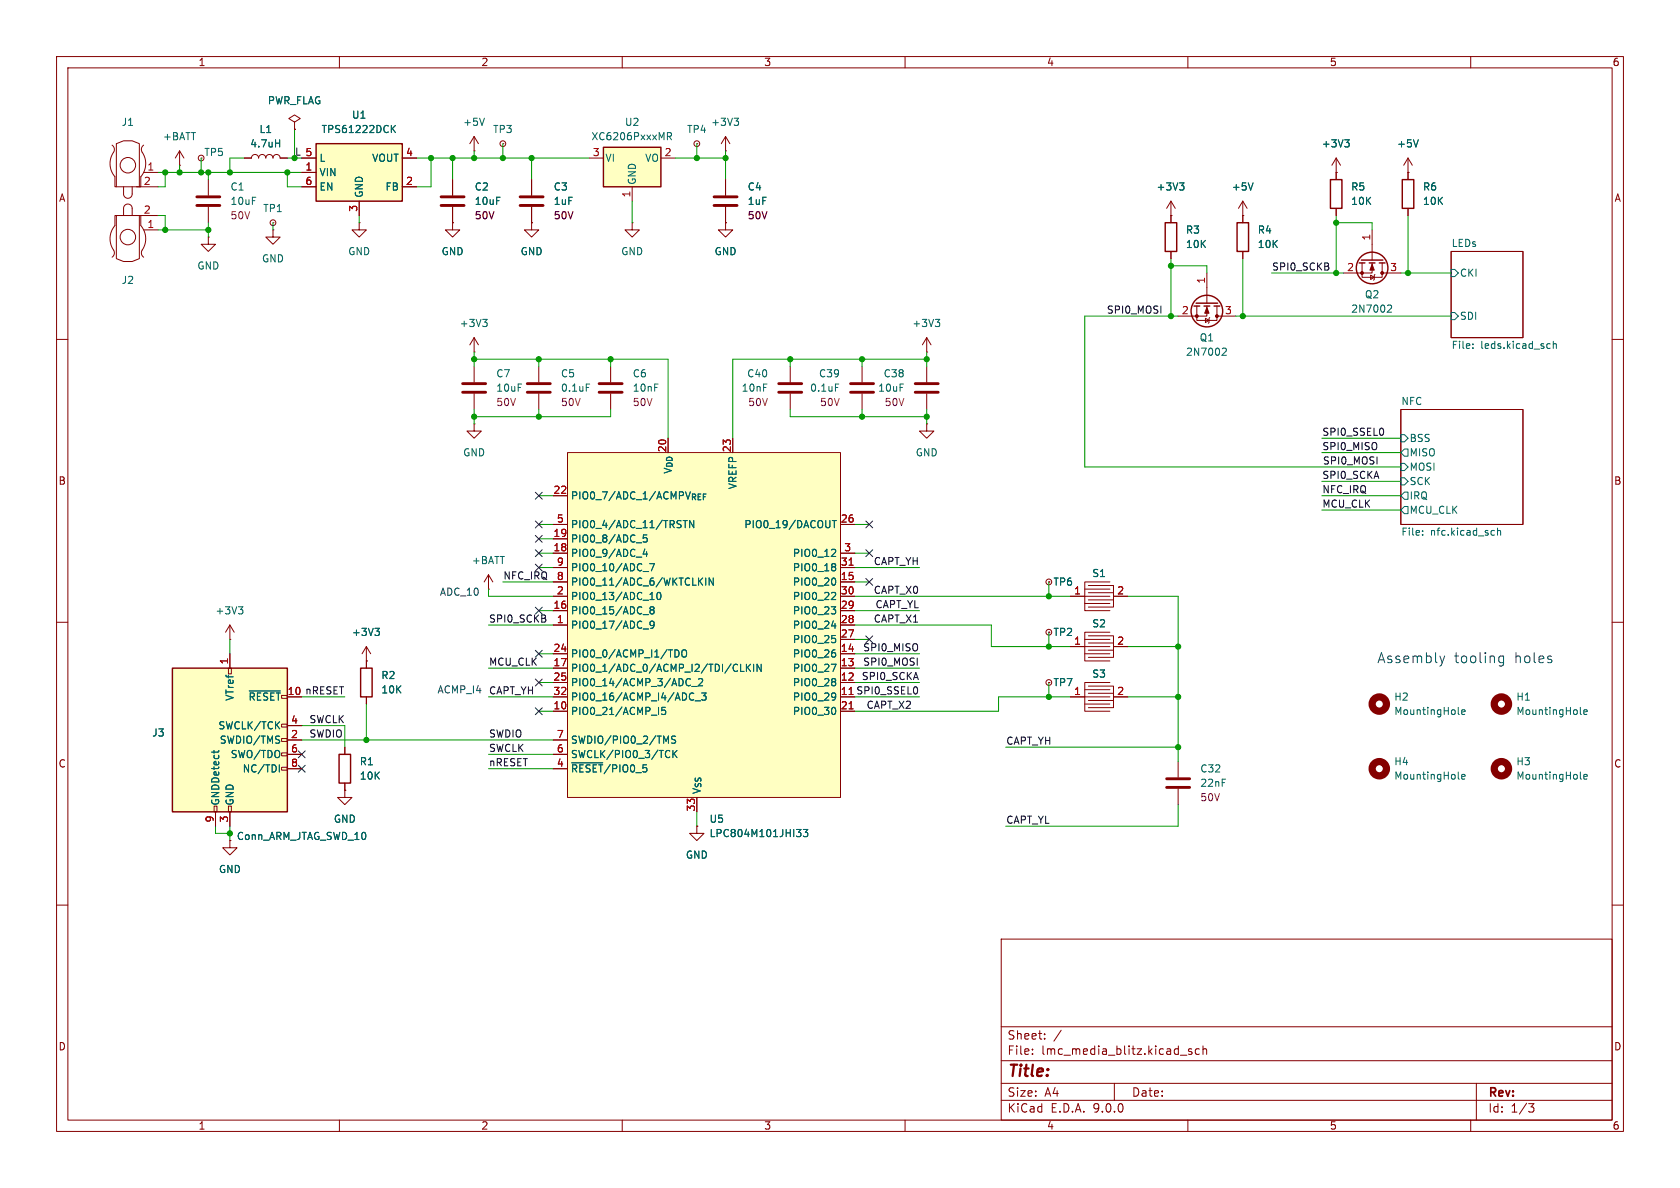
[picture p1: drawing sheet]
<svg xmlns="http://www.w3.org/2000/svg" width="297mm" height="210mm" viewBox="0 0 297 210" stroke-linecap="round" stroke-linejoin="round" font-family="sans-serif">
<g fill="none" stroke="#840000" stroke-width=".18">
<path d="M10 10h277v190h-277zM12 12h273v186h-273zM60 10v2M110 10v2M160 10v2M210 10v2M260 10v2M88.9 25.4h.1M123.2 25.4h.1M256.5 44.5h12.7v15.2h-12.7zM10 60h2M247.6 72.4h21.6v20.3h-21.6z"/>
<path d="M285 60h2M10 110h2M285 110h2M10 160h2M177 166h108v32h-108zM285 160h2M60 198v2M110 198v2M160 198v2M177 194.5h108M177 191.5h108M177 187.5h108"/>
<path d="M177 181.5h108M182.5 186.3v.1M182.5 185.5v.1M184.7 183.6v.1M184.7 182.8v.1M187.6 182.1l-1.3 2M197 191.5v3M208.7 186.5h1.1M210 198v2M210.7 185.5l-.4-.1-.2 .2 .1 .2 .5 .2v.3h-.6M212 185.5l-.4-.1-.3 .3v.4l.2 .2h.5M212.7 185.5l.2-.1 .3 .1 .1 .9"/>
<path d="M212.7 184.9v1.5M260 198v2M261 191.5v6.5M270.2 195.1h1l-.5 .6 .4 .1 .1 .5-.3 .3h-.4"/>
<circle cx="88.9" cy="25.4" r=".51"/>
<circle cx="123.2" cy="25.4" r=".51"/>
</g>
<g fill="none" stroke="#006464" stroke-width=".18">
<path d="M256.5 47.6h.7l.6 .7-.6 .6h-.7zM256.5 55.2h.7l.6 .7-.6 .6h-.7zM247.6 76.8h.7l.6 .7-.6 .6h-.7zM260.4 61.5v.1M260.4 60.8v.1M273.7 60.8h.4M274.1 61.5l-.4 .1M274.6 60.9l.2-.1h.3v.8M274.6 60.3v1.3M247.6 87.6l.7-.6h.6v1.3h-.6zM247.6 84.5h.7l.6 .6-.6 .6h-.7zM247.6 81.9h.7l.6 .7-.6 .6h-.7z"/>
<path d="M247.6 80l.7-.6h.6v1.2h-.6zM248.3 89.5h.6v1.3h-.6l-.7-.6zM251.5 94.5v.1M251.5 93.8v.2M264.1 93.8h.1M264.2 94.6h-.1M264.7 93.3v1.3M264.7 93.9l.2-.1h.3l.1 .8"/>
</g>
<path d="M55.9 25.4h15.2v10.2h-15.2z" fill="#ffffc2"/>
<path d="M55.9 25.4h15.2v10.2h-15.2zM206 39.4h2v5.1h-2z" fill="none" stroke="#840000" stroke-width=".25"/>
<g fill="none" stroke="#840000" stroke-width=".18">
<path d="M19.8 25.7a.92 .92 0 0 1 .3 1.2 3.5 3.5 0 0 0 .2 4.3v1.8h4.6v-1.8a3.8 3.8 0 0 0 .1-4.6l.1-.5 .3-.4M20.6 33v-7.6l1.2-.5h1.6l1.2 .5v7.6M21.8 33v1.3a.76 .76 0 0 0 .8 .8 .76 .76 0 0 0 .8-.8v-1.3M24.1 33h3.8M25.4 30.5h2.5M31.7 29.2h.1M31.7 26.7l-.7 1.2M31.7 26.7l.8 1.2M31.7 26.7v2.5M36.8 31.8v2.7M36.8 36.6v2.8M52.1 21.6l1-.6-1-.7-1 .7 1 .6v1.3"/>
<path d="M52.1 22.9h.1M53.3 27.9h2.6M53.3 30.5h2.6M53.3 33h2.6M63.5 35.6v2.5M71.1 27.9h2.6M71.1 33h2.6M83.8 26.7h.1M83.8 24.1l-.7 1.3M83.8 24.1l.8 1.3M83.8 24.1v2.6M111.8 39.4v1.2h1.2l-1.2 1.3-1.3-1.3h1.3"/>
<path d="M111.8 39.4h.1M128.3 39.4v1.2h1.2l-1.2 1.3-1.3-1.3h1.3M128.3 39.4h.1M128.3 26.7h.1M128.3 24.1v2.6M128.3 31.8v2.7M128.3 36.6v2.8M128.3 24.1l-.8 1.3M128.3 24.1l.7 1.3M207 38.1v1.3M36.8 41.9v1.3h1.3l-1.3 1.3-1.2-1.3h1.2M36.8 41.9h.1"/>
<path d="M207 44.5v1.2M95.2 64.8v2.8M95.2 69.6v2.8M40.6 148.6v1.3h1.3l-1.3 1.2-1.2-1.2h1.2M40.6 148.6h.1"/>
<circle cx="22.6" cy="29.2" r="1.37"/>
<circle cx="35.6" cy="27.9" r=".51"/>
</g>
<path d="M69.4 22.7l.5 .7M69.9 22.2l-.7 .7M85.6 20.9l-.4 1.3M129.8 20.9h.8l-.5 .5M130.3 21.4l.3 .2v.3l-.3 .3M103.6 67.9h.7M257.8 126.1l.2 .2M258.4 125.9l.6-.1-.1-.3h-.3l-.2 .1 .1 .6h.4M279.4 137.6l.2 .1M279.4 126.1l.2 .2M280 125.9l.6-.1-.1-.3h-.3l-.2 .1 .1 .6h.4M280 137.3l.6-.1-.1-.2-.3-.1-.2 .2 .1 .6h.4" fill="none" stroke="#006464" stroke-width=".18"/>
<g fill="none" stroke="#840000" stroke-width="1.3">
<circle cx="243.8" cy="124.5" r="1.27"/>
<circle cx="265.4" cy="124.5" r="1.27"/>
<circle cx="265.4" cy="135.9" r="1.27"/>
</g>
<path d="M34.8 34.8h4.1M34.8 36.3h4.1M126.2 34.8h4.1M126.2 36.3h4.1M93.2 67.8h4.1M93.2 69.3h4.1" fill="none" stroke="#840000" stroke-width=".51"/>
<path d="M106.7 26h10.1v7h-10.1z" fill="#ffffc2"/>
<path d="M106.7 26h10.1v7h-10.1zM218.7 39.4h2v5.1h-2z" fill="none" stroke="#840000" stroke-width=".25"/>
<g fill="none" stroke="#840000" stroke-width=".18">
<path d="M20.6 38.1v7.6l1.2 .5h1.6l1.2-.5v-7.6M21.8 38.1v-1.3a.76 .76 0 0 1 .8-.7 .76 .76 0 0 1 .8 .7v1.3M24.1 38.1h3.8M80 39.4v1.2h1.3l-1.3 1.3-1.3-1.3h1.3M80 39.4h.1M80 31.8v2.7M80 36.6v2.8M104.1 27.9h2.6M111.8 33v2.6M116.8 27.9h2.6M207 38.1h.1M207 35.6l-.8 1.2"/>
<path d="M207 35.6l.8 1.2M207 35.6v2.5M219.7 38.1h.1M219.7 35.6v3.8M219.7 35.6l-.8 1.2M219.7 35.6l.8 1.2M248.9 30.5h.1M248.9 27.9l-.7 1.3M248.9 27.9l.8 1.3M248.9 27.9v2.6M19.8 45.5a.91 .91 0 0 0 .3-1.3 3.5 3.5 0 0 1 .2-4.3v-1.8h4.6v1.8a3.8 3.8 0 0 1 .1 4.7l.1 .4 .3 .5M25.4 40.6h2.5"/>
<path d="M219.7 44.5v1.2"/>
<circle cx="22.6" cy="41.9" r="1.37"/>
</g>
<path d="M118 24.1l.6-.1 .1-.1v-.3l-.7-.2v1.3M118.3 24.1l.4 .6M208.5 32.3h.8l-.4 .5M209.1 32.8l.2 .3v.3l-.2 .2M221.5 32.3l-.4 1.3M250.7 24.7l-.4 1.3" fill="none" stroke="#006464" stroke-width=".18"/>
<path d="M78 36.3h4M78 34.8h4" fill="none" stroke="#840000" stroke-width=".51"/>
<path d="M100.3 80h48.3v61h-48.3z" fill="#ffffc2"/>
<g fill="none" stroke="#840000" stroke-width=".18">
<path d="M43.2 27.9h1.2a.64 .64 0 0 1 .7-.6 .64 .64 0 0 1 .6 .6 .64 .64 0 0 1 .7-.6 .64 .64 0 0 1 .6 .6 .64 .64 0 0 1 .6-.6 .64 .64 0 0 1 .7 .6 .64 .64 0 0 1 .6-.6 .64 .64 0 0 1 .6 .6h1.3M48.3 39.4h.1M63.5 39.4v1.2h1.3l-1.3 1.3-1.3-1.3h1.3M63.5 39.4h.1M94 39.4v1.2h1.2l-1.2 1.3-1.3-1.3h1.3M94 39.4h.1M94 31.8v2.7M94 36.6v2.8M236.2 30.5h.1M236.2 27.9v3.9M236.2 36.8v1.3M236.2 27.9l-.7 1.3"/>
<path d="M236.2 27.9l.8 1.3M248.9 30.5v1.3M248.9 36.8v1.3M48.3 40.6v1.3h1.2l-1.2 1.3-1.3-1.3h1.3M48.3 40.6h.1M83.8 59.7v2.5M83.8 59.7l-.7 1.3M83.8 59.7l.8 1.3M211.6 54.1v2.5h3.5v-2.5M213.1 56.3l.6 .3-.6 .4zM213.4 54.1v1.8h-5.1M213.4 48.3v5.3"/>
<path d="M213.9 56.1l-.2 .2v.7l-.1 .2M215.1 55.9h3.3M240.8 46.5v2.5h3.5v-2.5M242.3 48.6l.7 .4-.7 .4zM242.6 46.5v1.8h-5.1M242.6 40.6v5.4M243.1 48.5l-.1 .1v.8l-.2 .1M244.3 48.3h3.3M83.8 62.2h.1M83.8 64.8v2.8M83.8 69.6v2.8M107.9 64.8v2.8"/>
<path d="M107.9 69.6v2.8M129.5 77.5v2.5M139.7 64.8v2.8M139.7 69.6v2.8M163.8 74.9v1.3h-1.2l1.2 1.3 1.3-1.3h-1.3M163.8 74.9h.1M97.8 92.7h2.5M97.8 95.3h2.5M97.8 97.8h2.5M97.8 87.6h2.5M100.3 80h48.3v61h-48.3zM148.6 92.7h2.5"/>
<path d="M148.6 97.8h2.5M40.6 113h.1M40.6 110.5l-.7 1.3M40.6 110.5l.8 1.3M40.6 110.5v2.5M64.8 116.8h.1M64.8 114.3v3.8M64.8 114.3l-.8 1.3M64.8 114.3l.7 1.3M86.4 104.1h.1M86.4 101.6l-.8 1.3M86.4 101.6l.7 1.3"/>
<path d="M86.4 101.6v2.5M97.8 100.3h2.5M97.8 102.9h2.5M97.8 105.4h2.5M97.8 108h2.5M97.8 110.5h2.5M97.8 115.6h2.5M97.8 118.1h2.5M148.6 100.3h2.5M148.6 102.9h2.5M148.6 105.4h2.5M148.6 108h2.5"/>
<path d="M148.6 110.5h2.5M148.6 115.6h2.5M148.6 118.1h2.5M148.6 113h2.5M61 139.7v1.3h1.2l-1.2 1.2-1.3-1.2h1.3M61 139.7h.1M64.8 123.2v1.3M97.8 120.7h2.5M97.8 123.2h2.5M97.8 125.7h2.5M97.8 130.8h2.5M97.8 133.4h2.5"/>
<path d="M97.8 135.9h2.5M148.6 120.7h2.5M148.6 125.7h2.5M123.2 146.1v1.2h1.3l-1.3 1.3-1.3-1.3h1.3M123.2 146.1h.1M123.2 141v2.5"/>
<circle cx="48.3" cy="39.4" r=".51"/>
</g>
<g fill="none" stroke="#006464" stroke-width=".18">
<path d="M48.7 25.3h.7M49.4 24.7v1.3M237.7 24.7h.8l-.4 .5M238.3 25.2l.2 .2v.3l-.2 .3M85.3 56.5h.8l-.4 .4M85.9 56.9l.2 .3v.3l-.2 .2M245.5 53.9l.4 .1 .1 .3-.8 .9h.8M216.3 61.5l.4 .1 .1 .3-.8 .9h.8M114 97l-.3 .9h.8M114.3 97.5v.9M114.4 94.6h-.6l-.1 .6 .2-.2 .4 .1 .1 .2v.4l-.2 .1-.5-.1M114.8 99.6h.9l-.5 1.3"/>
<path d="M120.8 92h.7M121.1 92v1.3M122.6 92v1.3l-.7-1.3v1.3M147.1 92h.8M147.5 92v1.3M147.5 97.1l.2 .2v.3l-.7 .8h.7M147.5 99.6l.2 .3-.2 .3 .2 .2v.3l-.2 .2M42.2 107.3h.7l-.4 .4M42.7 107.7l.2 .3v.3l-.2 .2M66.3 111.1h.8l-.5 .5M66.8 111.6l.3 .2v.3l-.3 .2M113.7 101h1"/>
<path d="M113.7 108.7h1M113.7 111.2h1M114.9 106h.7M115.2 107.8l-.3-.2 .3-.3h.2l.2 .2-.2 .3M115.2 107.8l-.3 .2 .1 .4 .2 .1h.3l.1-.2v-.3l-.2-.2M115.2 107.8h.2M115.6 110.3l-.2 .3-.4-.1-.1-.2 .1-.4 .4-.1 .2 .1a.84 .84 0 0 1-.3 1.2h-.3M116.2 104.8l.2-.1a.68 .68 0 0 1 .5 .7 .68 .68 0 0 1-.5 .6l-.2-.1-.1-.4zM119.6 114.9a.68 .68 0 0 1 .5 .6 .68 .68 0 0 1-.5 .6M120.6 115.1l.2-.2a.43 .43 0 0 1 .6 .4v.4a.42 .42 0 0 1-.4 .5 .42 .42 0 0 1-.5-.5zM123.7 102.7l.5 .7M124.2 102.2l-.7 .7"/>
<path d="M124.8 102.2v1.2M126.1 102.2v1.2l-.7-1.2v1.2M130.9 117.4v1.3h.6M132 117.4v1.3M132.1 118l.6 .7M132.7 117.4l-.7 .7M133.2 117.4v1.3M134.6 117.4v1.3l-.8-1.3v1.3M147 107.3h.7l-.4 .4M147 117.4h.8l-.5 1.3M147 110.6h.8M147.1 112.3h.6"/>
<path d="M147.4 114.9h.2M147.5 104.7l.2 .3v.3l-.7 .7h.7M147.5 107.7l.2 .3v.3l-.2 .2M147.5 112.8l.2 .3v.3l-.2 .2M147.5 115.4l.2 .2v.3l-.2 .2M147.5 120l.2 .2-.2 .3 .2 .2v.3l-.2 .2M147.6 102.2l.1 .5-.1 .7M101.1 134.8h5.5M117.6 125h-.6v.6l.1-.1 .5 .1 .1 .2-.1 .4-.2 .1-.4-.1M117.8 131l.4-.9v1.3M118.2 132.7l.2 .1M118.4 133.8l-.2 .1"/>
<path d="M119 132.7v1.2M119.1 133.2l.6 .7M119.4 130.2l-.4-.1-.2 .1v.4l.5 .2 .1 .3-.2 .3-.5-.1M119.7 132.7l-.7 .7M122.3 121.4h1M122.6 122.6h.1M122.6 123.6v.1M122.9 123.9h1M123.5 120.1l.5-.1 .2 .3-.8 .9h.8M124 122.5h.8l-.4 .5 .4 .1v.5l-.2 .2-.6-.2M147.5 122.5l.2 .1a1.07 1.07 0 0 1-.1 1M147.6 125.1l.1 .4-.1 .7"/>
<path d="M147.7 123l-.2 .3M140.8 146.6h.8l-.4 .5 .3 .1 .1 .5-.3 .2h-.3M142 146.6h.8l-.4 .5 .3 .1v.6l-.1 .1-.6-.1"/>
</g>
<path d="M150.1 99.9h.7M150.1 125.3h.7" fill="none" stroke="#a90000" stroke-width=".18"/>
<g fill="none" stroke="#840000" stroke-width=".25">
<path d="M235.2 31.8h2v5h-2zM247.9 31.8h2v5h-2zM211.1 54.1h1M211.5 53.6h3.8M212.9 54.1h1M214.6 54.1h1M240.3 46.5h1M240.7 46h3.8M242.1 46.5h1M243.8 46.5h1.1M63.8 118.1h2v5.1h-2z"/>
<circle cx="213.4" cy="55" r="2.79"/>
<circle cx="242.6" cy="47.4" r="2.79"/>
</g>
<path d="M91.9 34.8h4.1M91.9 36.3h4.1M81.8 67.8h4.1M81.8 69.3h4.1M105.9 67.8h4.1M105.9 69.3h4.1M137.7 67.8h4M137.7 69.3h4" fill="none" stroke="#840000" stroke-width=".51"/>
<g fill="#840000" stroke="#840000" stroke-width=".18">
<path d="M242.6 46.7l.4 1.1h-.8z"/>
<path d="M213.4 54.4l.3 1h-.7z"/>
<circle cx="244.3" cy="48.3" r=".25"/>
<circle cx="240.8" cy="48.3" r=".25"/>
<circle cx="215.1" cy="55.9" r=".25"/>
<circle cx="211.6" cy="55.9" r=".25"/>
</g>
<path d="M30.5 118.1h20.3v25.4h-20.3z" fill="#ffffc2"/>
<path d="M30.5 118.1h20.3v25.4h-20.3zM59.9 133.4h2.1v5h-2.1z" fill="none" stroke="#840000" stroke-width=".25"/>
<g fill="none" stroke="#840000" stroke-width=".18">
<path d="M43.2 27.9h1.2M49.5 27.9h1.3M52.1 22.9h.1M53.3 27.9h2.6M53.3 30.5h2.6M53.3 33h2.6M63.5 35.6v2.5M71.1 27.9h2.6M71.1 33h2.6M80 39.4h.1M80 31.8v2.7M80 36.6v2.8"/>
<path d="M94 39.4h.1M94 31.8v2.7M94 36.6v2.8M128.3 39.4h.1M128.3 31.8v2.7M128.3 36.6v2.8M207 38.1h.1M207 38.1v1.3M219.7 38.1h.1M219.7 38.1v1.3M236.2 30.5h.1M236.2 30.5v1.3"/>
<path d="M236.2 36.8v1.3M248.9 30.5h.1M248.9 30.5v1.3M248.9 36.8v1.3M163.8 59.7v2.5M163.8 59.7l.8 1.3M163.8 59.7l-.7 1.3M207 44.5v1.2M219.7 44.5v1.2M83.8 74.9v1.3h1.3l-1.3 1.3-1.3-1.3h1.3M83.8 74.9h.1M129.5 77.5v2.5"/>
<path d="M152.4 64.8v2.8M152.4 69.6v2.8M163.8 62.2h.1M163.8 64.8v2.8M163.8 69.6v2.8M97.8 92.7h2.5M97.8 95.3h2.5M97.8 97.8h2.5M97.8 87.6h2.5M148.6 92.7h2.5M148.6 97.8h2.5M40.4 118.1h.5v1h-.5z"/>
<path d="M40.6 115.6v2.5M64.8 116.8h.1M64.8 116.8v1.3M97.8 115.6h2.5M97.8 105.4h2.5M97.8 100.3h2.5M97.8 102.9h2.5M97.8 108h2.5M97.8 110.5h2.5M97.8 118.1h2.5M148.6 113h2.5M148.6 115.6h2.5"/>
<path d="M148.6 105.4h2.5M148.6 100.3h2.5M148.6 102.9h2.5M148.6 108h2.5M148.6 110.5h2.5M148.6 118.1h2.5M185.4 111.8h.1M185.4 102.9h.1M189.2 114.3h7M189.2 105.4h7M191.8 113h4.4M191.8 115.6h4.4"/>
<path d="M191.8 104.1h4.4M191.8 106.7h4.4M192.4 112.4h4.4v3.8h-4.4M192.4 103.5h4.4v3.8h-4.4M192.4 113.7h4.4M192.4 114.9h4.4M192.4 104.8h4.4M192.4 106h4.4M196.2 111.8h-4.4v5h4.4M196.2 102.9h-4.4v5.1h4.4M196.8 114.3h2.6M196.8 105.4h2.6"/>
<path d="M49.8 128h1v.5h-1zM49.8 130.6h1v.5h-1zM49.8 133.1h1v.5h-1zM49.8 135.6h1v.5h-1zM50.8 128.3h2.5M50.8 130.8h2.5M50.8 133.4h2.5M50.8 135.9h2.5M61 139.7h.1M61 132.1v1.3M61 138.4v1.3M64.8 123.2v1.3"/>
<path d="M97.8 130.8h2.5M97.8 133.4h2.5M97.8 135.9h2.5M97.8 123.2h2.5M97.8 120.7h2.5M97.8 125.7h2.5M148.6 120.7h2.5M148.6 125.7h2.5M185.4 120.7h.1M189.2 123.2h7M191.8 121.9h4.4M191.8 124.5h4.4"/>
<path d="M192.4 121.3h4.4v3.8h-4.4M192.4 122.6h4.4M192.4 123.8h4.4M196.2 120.7h-4.4v5h4.4M196.8 123.2h2.6M208.3 134.6v2.8M208.3 139.4v2.8M37.8 142.5h.6v1h-.6zM38.1 143.5v2.6M40.4 142.5h.5v1h-.5zM40.6 148.6h.1M40.6 143.5v2.6"/>
<path d="M123.2 146.1h.1M123.2 141v2.5"/>
<circle cx="185.4" cy="102.9" r=".51"/>
<circle cx="185.4" cy="111.8" r=".51"/>
<circle cx="185.4" cy="120.7" r=".51"/>
</g>
<g fill="none" stroke="#006464" stroke-width=".18">
<path d="M48.7 25.3h.7M49.4 24.7v1.3M69.4 22.7l.5 .7M69.9 22.2l-.7 .7M208.5 32.3h.8l-.4 .5M209.1 32.8l.2 .3v.3l-.2 .2M221.5 32.3l-.4 1.3M237.7 24.7h.8l-.4 .5M238.3 25.2l.2 .2v.3l-.2 .3M250.7 24.7l-.4 1.3M165.3 56.5h.8l-.4 .4M165.9 56.9l.2 .3v.3l-.2 .2"/>
<path d="M147.7 67.9h.6M114 97l-.3 .9h.8M114.3 97.5v.9M114.4 94.6h-.6l-.1 .6 .2-.2 .4 .1 .1 .2v.4l-.2 .1-.5-.1M114.8 99.6h.9l-.5 1.3M120.8 92h.7M121.1 92v1.3M122.6 92v1.3l-.7-1.3v1.3M147.1 92h.8M147.5 92v1.3M147.5 97.1l.2 .2v.3l-.7 .8h.7M147.5 99.6l.2 .3-.2 .3 .2 .2v.3l-.2 .2"/>
<path d="M66.3 111.1h.8l-.5 .5M66.8 111.6l.3 .2v.3l-.3 .2M113.7 101h1M113.7 108.7h1M113.7 111.2h1M114.9 106h.7M115.2 107.8l-.3-.2 .3-.3h.2l.2 .2-.2 .3M115.2 107.8l-.3 .2 .1 .4 .2 .1h.3l.1-.2v-.3l-.2-.2M115.2 107.8h.2M115.6 110.3l-.2 .3-.4-.1-.1-.2 .1-.4 .4-.1 .2 .1a.84 .84 0 0 1-.3 1.2h-.3M116.2 104.8l.2-.1a.68 .68 0 0 1 .5 .7 .68 .68 0 0 1-.5 .6l-.2-.1-.1-.4zM119.6 114.9a.68 .68 0 0 1 .5 .6 .68 .68 0 0 1-.5 .6"/>
<path d="M120.6 115.1l.2-.2a.43 .43 0 0 1 .6 .4v.4a.42 .42 0 0 1-.4 .5 .42 .42 0 0 1-.5-.5zM123.7 102.7l.5 .7M124.2 102.2l-.7 .7M124.8 102.2v1.2M126.1 102.2v1.2l-.7-1.2v1.2M130.9 117.4v1.3h.6M132 117.4v1.3M132.1 118l.6 .7M132.7 117.4l-.7 .7M133.2 117.4v1.3M134.6 117.4v1.3l-.8-1.3v1.3M147 107.3h.7l-.4 .4"/>
<path d="M147 117.4h.8l-.5 1.3M147 110.6h.8M147.1 112.3h.6M147.4 114.9h.2M147.5 104.7l.2 .3v.3l-.7 .7h.7M147.5 107.7l.2 .3v.3l-.2 .2M147.5 112.8l.2 .3v.3l-.2 .2M147.5 115.4l.2 .2v.3l-.2 .2M147.5 120l.2 .2-.2 .3 .2 .2v.3l-.2 .2M147.6 102.2l.1 .5-.1 .7M37.8 132.7v.4M38.7 132.7l-.1 .2"/>
<path d="M44.1 122.1h5.5M49.4 135.2v1.3M101.1 134.8h5.5M117.6 125h-.6v.6l.1-.1 .5 .1 .1 .2-.1 .4-.2 .1-.4-.1M117.8 131l.4-.9v1.3M118.2 132.7l.2 .1M118.4 133.8l-.2 .1M119 132.7v1.2M119.1 133.2l.6 .7M119.4 130.2l-.4-.1-.2 .1v.4l.5 .2 .1 .3-.2 .3-.5-.1M119.7 132.7l-.7 .7M122.3 121.4h1"/>
<path d="M122.6 122.6h.1M122.6 123.6v.1M122.9 123.9h1M123.5 120.1l.5-.1 .2 .3-.8 .9h.8M124 122.5h.8l-.4 .5 .4 .1v.5l-.2 .2-.6-.2M147.5 122.5l.2 .1a1.07 1.07 0 0 1-.1 1M147.6 125.1l.1 .4-.1 .7M147.7 123l-.2 .3M257.8 137.6l.2 .1M258.4 137.3l.6-.1-.1-.2-.3-.1-.2 .2 .1 .6h.4M140.8 146.6h.8l-.4 .5 .3 .1 .1 .5-.3 .2h-.3M142 146.6h.8l-.4 .5 .3 .1v.6l-.1 .1-.6-.1"/>
</g>
<path d="M150.4 69.3h4M150.4 67.8h4M161.8 69.3h4.1M161.8 67.8h4.1M206.2 137.7h4.1M206.2 139.2h4.1" fill="none" stroke="#840000" stroke-width=".51"/>
<circle cx="243.8" cy="135.9" r="1.27" fill="none" stroke="#840000" stroke-width="1.3"/>
<path d="M244.5 75.9v.8M162.2 121.6v.8" fill="none" stroke="#0f0f0f" stroke-width=".18"/>
<g fill="none" stroke="#009600" stroke-width=".18">
<path d="M27.9 30.5h25.4M27.9 38.1h1.3v2.5M29.2 30.5v2.5h-1.3M31.7 29.2v1.3M35.6 27.9v2.6M36.8 30.5v1.3M36.8 39.4v2.5M43.2 27.9h-2.6v2.6M48.3 39.4v1.2M50.8 30.5v2.5h2.5M52.1 22.9v5h-1.3M63.5 38.1v1.3"/>
<path d="M73.7 27.9h30.4M76.2 27.9v5.1h-2.5M80 27.9v3.9M83.8 26.7v1.2M88.9 25.4v2.5M94 27.9v3.9M111.8 35.6v3.8M119.4 27.9h8.9M123.2 25.4v2.5M128.3 26.7v5.1M236.2 39.4h6.4v1.2M236.2 38.1v10.2"/>
<path d="M248.9 38.1v10.2M27.9 40.6h8.9M207 45.7v10.2M207 47h6.4v1.3M208.3 55.9h-16.5v26.7h55.8M218.4 55.9h38.1M219.7 45.7v10.2M224.8 48.3h12.7M247.6 48.3h8.9M83.8 62.2v2.6M83.8 72.4v2.5M83.8 63.5h34.3v14"/>
<path d="M95.2 63.5v1.3M95.2 72.4v1.3M107.9 72.4v1.3h-24.1M107.9 63.5v1.3M139.7 72.4v1.3h24.1M139.7 63.5v1.3M152.4 63.5v1.3M152.4 72.4v1.3M163.8 63.5h-34.3v14M163.8 62.2v2.6M163.8 72.4v2.5M233.7 77.5h13.9"/>
<path d="M95.2 97.8h2.6M95.2 92.7h2.6M95.2 87.6h2.6M95.2 95.3h2.6M151.1 97.8h2.6M151.1 92.7h2.6M233.7 87.6h13.9M233.7 90.2h13.9M233.7 80h13.9M233.7 85.1h13.9M40.6 113v2.6M86.4 118.1h11.4"/>
<path d="M86.4 110.5h11.4M86.4 104.1v1.3h11.4M88.9 102.9h8.9M95.2 115.6h2.6M95.2 100.3h2.6M95.2 108h2.6M151.1 113h2.6M151.1 102.9h2.6M151.1 115.6h11.5M151.1 118.1h11.5M151.1 110.5h24.2v3.8h13.9M151.1 105.4h38.1"/>
<path d="M151.1 100.3h11.5M151.1 108h11.5M185.4 102.9v2.5M185.4 111.8v2.5M199.4 105.4h8.9v29.2M199.4 114.3h8.9M53.3 130.8h44.5M53.3 123.2h7.7M53.3 128.3h7.7v3.8M64.8 124.5v6.3M86.4 135.9h11.4M86.4 133.4h11.4"/>
<path d="M86.4 123.2h11.4M95.2 120.7h2.6M95.2 125.7h2.6M151.1 123.2h11.5M151.1 120.7h11.5M177.8 132.1h30.5M185.4 120.7v2.5M189.2 123.2h-12.7v2.5h-25.4M199.4 123.2h8.9M38.1 146.1v1.2h2.5M40.6 146.1v2.5M123.2 143.5v2.6"/>
<path d="M208.3 142.2v3.9h-30.5"/>
</g>
<g fill="none" stroke="#000084" stroke-width=".18">
<path d="M94.6 92.1l1.3 1.2M94.6 94.6l1.3 1.3M94.6 99.7l1.3 1.2M94.6 97.2l1.3 1.2M94.6 87l1.3 1.2M95.9 92.1l-1.3 1.2M95.9 94.6l-1.3 1.3M95.9 99.7l-1.3 1.2M95.9 97.2l-1.3 1.2M95.9 87l-1.3 1.2M153.1 92.1l1.2 1.2M153.1 97.2l1.2 1.2"/>
<path d="M154.3 92.1l-1.2 1.2M154.3 97.2l-1.2 1.2M94.6 107.3l1.3 1.3M94.6 115l1.3 1.2M95.9 107.3l-1.3 1.3M95.9 115l-1.3 1.2M153.1 112.4l1.2 1.2M153.1 102.3l1.2 1.2M154.3 112.4l-1.2 1.2M154.3 102.3l-1.2 1.2M52.7 132.7l1.2 1.3M52.7 135.3l1.2 1.2"/>
<path d="M53.9 132.7l-1.2 1.3M53.9 135.3l-1.2 1.2M94.6 120l1.3 1.3M94.6 125.1l1.3 1.2M95.9 120l-1.3 1.3M95.9 125.1l-1.3 1.2"/>
</g>
<path d="M255.4 116l-.4 1.2M265 117l.3 .2 .5-.1M265.8 116v1.4a.48 .48 0 0 1-.8 .3M265.8 116h-.5l-.3 .1" fill="none" stroke="#0000c2" stroke-width=".18"/>
<path d="M150.1 99.9h.7M150.1 125.3h.7" fill="none" stroke="#a90000" stroke-width=".18"/>
<g fill="#009600" stroke="#009600" stroke-width=".18">
<circle cx="29.2" cy="30.5" r=".46"/>
<circle cx="35.6" cy="30.5" r=".46"/>
<circle cx="31.7" cy="30.5" r=".46"/>
<circle cx="36.8" cy="30.5" r=".46"/>
<circle cx="36.8" cy="40.6" r=".46"/>
<circle cx="29.2" cy="40.6" r=".46"/>
<circle cx="40.6" cy="30.5" r=".46"/>
<circle cx="50.8" cy="30.5" r=".46"/>
<circle cx="76.2" cy="27.9" r=".46"/>
<circle cx="52.1" cy="27.9" r=".46"/>
<circle cx="83.8" cy="27.9" r=".46"/>
<circle cx="88.9" cy="27.9" r=".46"/>
<circle cx="80" cy="27.9" r=".46"/>
<circle cx="94" cy="27.9" r=".46"/>
<circle cx="83.8" cy="63.5" r=".46"/>
<circle cx="83.8" cy="73.7" r=".46"/>
<circle cx="95.2" cy="73.7" r=".46"/>
<circle cx="95.2" cy="63.5" r=".46"/>
<circle cx="64.8" cy="130.8" r=".46"/>
<circle cx="40.6" cy="147.3" r=".46"/>
<circle cx="107.9" cy="63.5" r=".46"/>
<circle cx="139.7" cy="63.5" r=".46"/>
<circle cx="128.3" cy="27.9" r=".46"/>
<circle cx="123.2" cy="27.9" r=".46"/>
<circle cx="163.8" cy="73.7" r=".46"/>
<circle cx="163.8" cy="63.5" r=".46"/>
<circle cx="152.4" cy="63.5" r=".46"/>
<circle cx="152.4" cy="73.7" r=".46"/>
<circle cx="208.3" cy="114.3" r=".46"/>
<circle cx="208.3" cy="132.1" r=".46"/>
<circle cx="185.4" cy="114.3" r=".46"/>
<circle cx="185.4" cy="123.2" r=".46"/>
<circle cx="185.4" cy="105.4" r=".46"/>
<circle cx="208.3" cy="123.2" r=".46"/>
<circle cx="207" cy="47" r=".46"/>
<circle cx="236.2" cy="39.4" r=".46"/>
<circle cx="248.9" cy="48.3" r=".46"/>
<circle cx="236.2" cy="48.3" r=".46"/>
<circle cx="219.7" cy="55.9" r=".46"/>
<circle cx="207" cy="55.9" r=".46"/>
</g>
<text font-size="2.8" fill="#840000" x="178" y="190.9">Title:</text>
<g font-size="2.5" fill="#0000c2">
<text x="243.4" y="117.5">Assembly</text>
<text x="257.1" y="117.5">tooling</text>
<text x="267.7" y="117.5">holes</text>
</g>
<g font-size="2.1" fill="#840000">
<text x="178" y="184">Sheet:</text>
<text x="178" y="186.7">File:</text>
<text x="184.1" y="186.7">lmc_media_blitz.kicad_sch</text>
<text x="178" y="196.9">KiCad</text>
<text x="178" y="194.1">Size:</text>
<text x="184.7" y="194.1">A4</text>
<text x="185.7" y="196.9">E.D.A.</text>
<text x="193.3" y="196.9">9.0.0</text>
<text x="200" y="194.1">Date:</text>
<text x="263" y="194.3">Rev:</text>
<text x="263" y="196.9">Id:</text>
<text x="267.1" y="196.9">1/3</text>
</g>
<g font-size="1.8" fill="#840000">
<text x="35" y="11.9">1</text>
<text x="85" y="11.9">2</text>
<text x="135" y="11.9">3</text>
<text x="185" y="11.9">4</text>
<text x="235" y="11.9">5</text>
<text x="285" y="11.9">6</text>
<text x="10.3" y="35.9">A</text>
<text x="285.3" y="35.9">A</text>
<text x="10.3" y="85.9">B</text>
<text x="285.3" y="85.9">B</text>
<text x="50.8" y="122.9">10 nRESET</text>
<text x="10.3" y="135.9">C</text>
<text x="285.3" y="135.9">C</text>
<text x="10.3" y="185.9">D</text>
<text x="285.3" y="185.9">D</text>
<text x="35" y="199.9">1</text>
<text x="85" y="199.9">2</text>
<text x="135" y="199.9">3</text>
<text x="185" y="199.9">4</text>
<text x="235" y="199.9">5</text>
<text x="285" y="199.9">6</text>
</g>
<g font-size="1.8" fill="#006464">
<text x="21.4" y="22.5">J1</text>
<text x="45.8" y="23.7">L1</text>
<text x="47.3" y="18.6">PWR_FLAG</text>
<text x="56.7" y="23.7">TPS61222DCK</text>
<text x="62.1" y="21.2">U1</text>
<text x="81.8" y="22.5">+5V</text>
<text x="87.1" y="23.7">TP3</text>
<text x="110.4" y="22.5">U2</text>
<text x="121.4" y="23.7">TP4</text>
<text x="125.6" y="22.5">+3V3</text>
<text x="28.7" y="25">+BATT</text>
<text x="36" y="27.8">TP5</text>
<text x="44.1" y="26.3">4.7uH</text>
<text x="56.4" y="28.8">L</text>
<text x="65.7" y="28.8">VOUT</text>
<text x="104.5" y="25">XC6206PxxxMR</text>
<text x="106.9" y="28.8">VI</text>
<text x="114" y="28.8">VO</text>
<text x="233.6" y="26.3">+3V3</text>
<text x="246.9" y="26.3">+5V</text>
<text x="40.6" y="33.9">C1</text>
<text x="56.4" y="31.3">VIN</text>
<text x="56.4" y="33.9">EN</text>
<text x="64.4" y="35.1" transform="rotate(-90 64.4 35.1)">GND</text>
<text x="68.1" y="33.9">FB</text>
<text x="83.8" y="33.9">C2</text>
<text x="97.8" y="33.9">C3</text>
<text x="112.6" y="32.8" transform="rotate(-90 112.6 32.8)">GND</text>
<text x="132.1" y="33.9">C4</text>
<text x="204.4" y="33.9">+3V3</text>
<text x="217.7" y="33.9">+5V</text>
<text x="238.8" y="33.9">R5</text>
<text x="251.5" y="33.9">R6</text>
<text x="40.6" y="36.4">10uF</text>
<text x="46.4" y="37.7">TP1</text>
<text x="83.8" y="36.4">10uF</text>
<text x="97.8" y="36.4">1uF</text>
<text x="132.1" y="36.4">1uF</text>
<text x="209.6" y="41.5">R3</text>
<text x="222.3" y="41.5">R4</text>
<text x="238.8" y="36.4">10K</text>
<text x="251.5" y="36.4">10K</text>
<text x="34.8" y="47.9">GND</text>
<text x="46.2" y="46.6">GND</text>
<text x="61.5" y="45.3">GND</text>
<text x="78" y="45.3">GND</text>
<text x="91.9" y="45.3">GND</text>
<text x="109.7" y="45.3">GND</text>
<text x="126.2" y="45.3">GND</text>
<text x="209.6" y="44">10K</text>
<text x="222.3" y="44">10K</text>
<text x="256.5" y="43.7">LEDs</text>
<text x="21.4" y="50.4">J2</text>
<text x="241.2" y="52.9">Q2</text>
<text x="258" y="49.1">CKI</text>
<text x="81.2" y="58">+3V3</text>
<text x="161.2" y="58">+3V3</text>
<text x="238.8" y="55.5">2N7002</text>
<text x="258" y="56.7">SDI</text>
<text x="209.6" y="63.1">2N7002</text>
<text x="212" y="60.6">Q1</text>
<text x="256.5" y="62">File:</text>
<text x="261.8" y="62">leds.kicad_sch</text>
<text x="87.6" y="66.9">C7</text>
<text x="87.6" y="69.4">10uF</text>
<text x="99.1" y="66.9">C5</text>
<text x="99.1" y="69.4">0.1uF</text>
<text x="111.8" y="66.9">C6</text>
<text x="111.8" y="69.4">10nF</text>
<text x="131" y="69.4">10nF</text>
<text x="132" y="66.9">C40</text>
<text x="143.1" y="69.4">0.1uF</text>
<text x="144.7" y="66.9">C39</text>
<text x="155.2" y="69.4">10uF</text>
<text x="156.1" y="66.9">C38</text>
<text x="247.6" y="71.7">NFC</text>
<text x="81.8" y="80.9">GND</text>
<text x="119" y="83.9" transform="rotate(-90 119 83.9)">V_{DD}</text>
<text x="161.8" y="80.9">GND</text>
<text x="249.1" y="83.4">MOSI</text>
<text x="249.1" y="78.3">BSS</text>
<text x="249.1" y="80.9">MISO</text>
<text x="100.8" y="88.5">PIO0_7/ADC_1/ACMPV_{REF}</text>
<text x="130.4" y="86.6" transform="rotate(-90 130.4 86.6)">VREFP</text>
<text x="249.1" y="88.5">IRQ</text>
<text x="249.1" y="86">SCK</text>
<text x="100.8" y="93.6">PIO0_4/ADC_11/TRSTN</text>
<text x="131.5" y="93.6">PIO0_19/DACOUT</text>
<text x="247.6" y="95">File:</text>
<text x="249.1" y="91">MCU_CLK</text>
<text x="252.9" y="95">nfc.kicad_sch</text>
<text x="83.3" y="99.9">+BATT</text>
<text x="100.8" y="96.1">PIO0_8/ADC_5</text>
<text x="100.8" y="98.7">PIO0_9/ADC_4</text>
<text x="100.8" y="101.2">PIO0_10/ADC_7</text>
<text x="140.1" y="98.7">PIO0_12</text>
<text x="140.1" y="101.2">PIO0_18</text>
<text x="100.8" y="103.7">PIO0_11/ADC_6/WKTCLKIN</text>
<text x="100.8" y="106.3">PIO0_13/ADC_10</text>
<text x="140.1" y="103.7">PIO0_20</text>
<text x="140.1" y="106.3">PIO0_22</text>
<text x="186.1" y="103.7">TP6</text>
<text x="193" y="102.2">S1</text>
<text x="38" y="108.8">+3V3</text>
<text x="62.1" y="112.6">+3V3</text>
<text x="100.8" y="108.8">PIO0_15/ADC_8</text>
<text x="100.8" y="111.4">PIO0_17/ADC_9</text>
<text x="140.1" y="108.8">PIO0_23</text>
<text x="140.1" y="111.4">PIO0_24</text>
<text x="140.1" y="113.9">PIO0_25</text>
<text x="186.1" y="112.6">TP2</text>
<text x="193" y="111.1">S2</text>
<text x="100.8" y="116.4">PIO0_0/ACMP_I1/TDO</text>
<text x="100.8" y="119">PIO0_1/ADC_0/ACMP_I2/TDI/CLKIN</text>
<text x="140.1" y="116.4">PIO0_26</text>
<text x="140.1" y="119">PIO0_27</text>
<text x="193" y="120">S3</text>
<text x="41.5" y="124" transform="rotate(-90 41.5 124)">VTref</text>
<text x="43.8" y="124.1">~{RESET}</text>
<text x="67.3" y="120.2">R2</text>
<text x="67.3" y="122.8">10K</text>
<text x="100.8" y="121.5">PIO0_14/ACMP_3/ADC_2</text>
<text x="100.8" y="124.1">PIO0_16/ACMP_I4/ADC_3</text>
<text x="140.1" y="121.5">PIO0_28</text>
<text x="140.1" y="124.1">PIO0_29</text>
<text x="186.1" y="121.5">TP7</text>
<text x="246.4" y="124.1">H2</text>
<text x="268" y="124.1">H1</text>
<text x="26.8" y="130.4">J3</text>
<text x="38.5" y="129.1">SWCLK/TCK</text>
<text x="38.8" y="131.7">SWDIO/TMS</text>
<text x="100.8" y="126.6">PIO0_21/ACMP_I5</text>
<text x="100.8" y="131.7">SWDIO/PIO0_2/TMS</text>
<text x="140.1" y="126.6">PIO0_30</text>
<text x="246.4" y="126.6">MountingHole</text>
<text x="268" y="126.6">MountingHole</text>
<text x="40.7" y="134.2">SWO/TDO</text>
<text x="42.8" y="136.8">NC/TDI</text>
<text x="63.5" y="135.5">R1</text>
<text x="100.8" y="134.2">SWCLK/PIO0_3/TCK</text>
<text x="100.8" y="136.8">~{RESET}/PIO0_5</text>
<text x="212.1" y="136.8">C32</text>
<text x="246.4" y="135.5">H4</text>
<text x="268" y="135.5">H3</text>
<text x="39" y="142.5" transform="rotate(-90 39 142.5)">GNDDetect</text>
<text x="41.5" y="142.5" transform="rotate(-90 41.5 142.5)">GND</text>
<text x="63.5" y="138">10K</text>
<text x="124.1" y="140.5" transform="rotate(-90 124.1 140.5)">V_{SS}</text>
<text x="212.1" y="139.3">22nF</text>
<text x="246.4" y="138">MountingHole</text>
<text x="268" y="138">MountingHole</text>
<text x="41.8" y="148.7">Conn_ARM_JTAG_SWD_10</text>
<text x="58.9" y="145.6">GND</text>
<text x="125.3" y="145.6">U5</text>
<text x="125.3" y="148.2">LPC804M101JHI33</text>
<text x="38.6" y="154.5">GND</text>
<text x="121.2" y="152">GND</text>
</g>
<text font-size="1.8" fill="#009600" x="52.1" y="27.6">L 5</text>
<g font-size="1.8" fill="#a90000">
<text x="53.9" y="27.7">5</text>
<text x="71.7" y="27.7">4</text>
<text x="104.7" y="27.7">3</text>
<text x="117.4" y="27.7">2</text>
<text x="25.3" y="32.8">2</text>
<text x="26" y="30.2">1</text>
<text x="53.9" y="30.2">1</text>
<text x="53.9" y="32.8">6</text>
<text x="71.7" y="32.8">2</text>
<text x="111.5" y="35" transform="rotate(-90 111.5 35)">1</text>
<text x="25.3" y="37.8">2</text>
<text x="26" y="40.4">1</text>
<text x="63.2" y="37.5" transform="rotate(-90 63.2 37.5)">3</text>
<text x="242.3" y="42.6" transform="rotate(-90 242.3 42.6)">1</text>
<text x="213.1" y="50.2" transform="rotate(-90 213.1 50.2)">1</text>
<text x="238.1" y="48">2</text>
<text x="245.7" y="48">3</text>
<text x="208.8" y="55.6">2</text>
<text x="216.5" y="55.6">3</text>
<text x="117.9" y="80.1" transform="rotate(-90 117.9 80.1)">20</text>
<text x="129.3" y="80.1" transform="rotate(-90 129.3 80.1)">23</text>
<text x="97.7" y="87.4">22</text>
<text x="97.7" y="95">19</text>
<text x="98.4" y="92.5">5</text>
<text x="148.5" y="92.5">26</text>
<text x="97.7" y="97.5">18</text>
<text x="98.4" y="100.1">9</text>
<text x="148.5" y="100.1">31</text>
<text x="149.2" y="97.5">3</text>
<text x="97.7" y="107.7">16</text>
<text x="98.4" y="102.6">8</text>
<text x="98.4" y="105.2">2</text>
<text x="148.5" y="102.6">15</text>
<text x="148.5" y="105.2">30</text>
<text x="148.5" y="107.7">29</text>
<text x="189.8" y="105.2">1</text>
<text x="197.4" y="105.2">2</text>
<text x="98.4" y="110.2">1</text>
<text x="148.5" y="110.2">28</text>
<text x="148.5" y="112.8">27</text>
<text x="40.4" y="117.5" transform="rotate(-90 40.4 117.5)">1</text>
<text x="97.7" y="115.3">24</text>
<text x="97.7" y="117.9">17</text>
<text x="148.5" y="115.3">14</text>
<text x="148.5" y="117.9">13</text>
<text x="189.8" y="114">1</text>
<text x="197.4" y="114">2</text>
<text x="50.8" y="122.9">10</text>
<text x="97.7" y="120.4">25</text>
<text x="97.7" y="122.9">32</text>
<text x="97.7" y="125.5">10</text>
<text x="148.5" y="120.4">12</text>
<text x="148.5" y="122.9">11 SPI0_SSEL0</text>
<text x="148.5" y="125.5">21</text>
<text x="148.5" y="122.9">11</text>
<text x="189.8" y="122.9">1</text>
<text x="197.4" y="122.9">2</text>
<text x="51.4" y="128">4</text>
<text x="51.4" y="130.6">2</text>
<text x="98.4" y="130.6">7</text>
<text x="51.4" y="133.1">6</text>
<text x="51.4" y="135.6">8</text>
<text x="98.4" y="133.1">6</text>
<text x="98.4" y="135.6">4</text>
<text x="122.9" y="143.6" transform="rotate(-90 122.9 143.6)">33</text>
<text x="37.8" y="145.5" transform="rotate(-90 37.8 145.5)">9</text>
<text x="40.4" y="145.5" transform="rotate(-90 40.4 145.5)">3</text>
</g>
<g font-size="1.8" fill="#840084">
<text x="40.6" y="39">50V</text>
<text x="83.8" y="39">50V</text>
<text x="97.8" y="39">50V</text>
<text x="132.1" y="39">50V</text>
<text x="87.6" y="72">50V</text>
<text x="99.1" y="72">50V</text>
<text x="111.8" y="72">50V</text>
<text x="132.2" y="72">50V</text>
<text x="144.9" y="72">50V</text>
<text x="156.3" y="72">50V</text>
<text x="212.1" y="141.8">50V</text>
</g>
<g font-size="1.8" fill="#0f0f0f">
<text x="224.8" y="47.9">SPI0_SCKB</text>
<text x="195.6" y="55.5">SPI0_MOSI</text>
<text x="233.7" y="77.1">SPI0_SSEL0</text>
<text x="233.7" y="79.7">SPI0_MISO</text>
<text x="233.8" y="82.2">SPI0_MOSI</text>
<text x="233.7" y="87.3">NFC_IRQ</text>
<text x="233.7" y="89.8">MCU_CLK</text>
<text x="233.7" y="84.7">SPI0_SCKA</text>
<text x="154.4" y="100">CAPT_YH</text>
<text x="88.9" y="102.5">NFC_IRQ</text>
<text x="154.4" y="105.1">CAPT_X0</text>
<text x="154.7" y="107.6">CAPT_YL</text>
<text x="86.4" y="110.1">SPI0_SCKB</text>
<text x="154.4" y="110.1">CAPT_X1</text>
<text x="86.4" y="117.8">MCU_CLK</text>
<text x="152.5" y="117.8">SPI0_MOSI</text>
<text x="152.5" y="115.2">SPI0_MISO</text>
<text x="86.4" y="122.8">CAPT_YH</text>
<text x="152.3" y="120.3">SPI0_SCKA</text>
<text x="153.1" y="125.4">CAPT_X2</text>
<text x="54.6" y="127.9">SWCLK</text>
<text x="54.6" y="130.5">SWDIO</text>
<text x="86.4" y="130.5">SWDIO</text>
<text x="177.8" y="131.7">CAPT_YH</text>
<text x="86.4" y="133">SWCLK</text>
<text x="86.4" y="135.5">nRESET</text>
<text x="177.8" y="145.7">CAPT_YL</text>
</g>
<g font-size="1.8" fill="#0000c2">
<text x="77.7" y="105.5">ADC_10</text>
<text x="77.2" y="122.8">ACMP_I4</text>
</g>
</svg>
